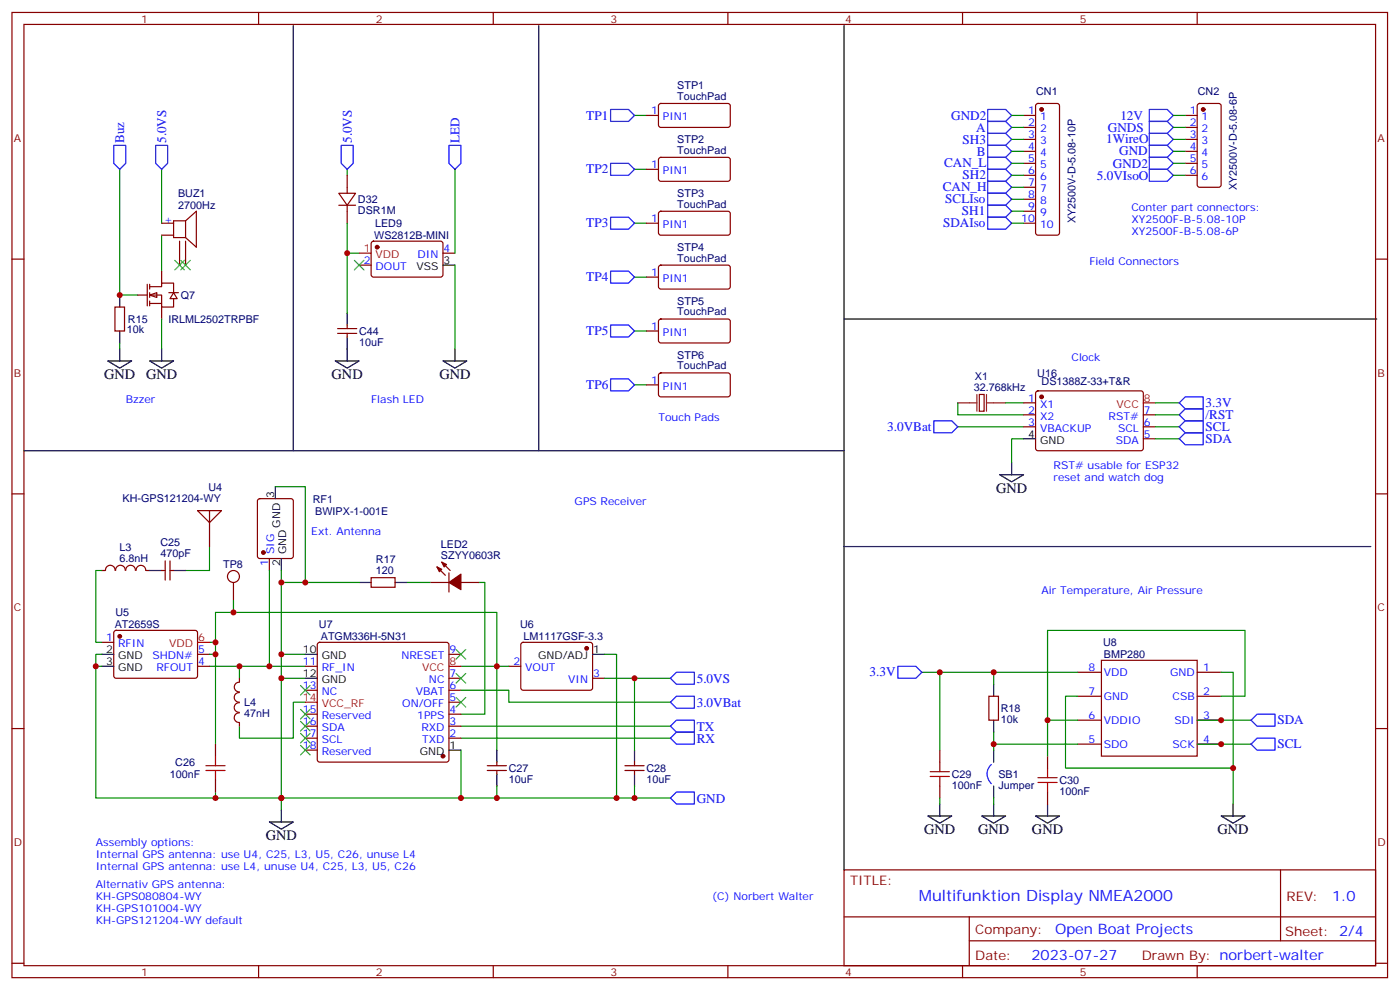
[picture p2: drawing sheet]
<svg xmlns="http://www.w3.org/2000/svg" width="413mm" height="292mm" viewBox="0 0 413 292" stroke-linecap="round" stroke-linejoin="round" font-family="sans-serif">
<g fill="none" stroke="#870000" stroke-width=".35">
<path d="M3.5 3.7h405.4v284.3h-405.4zM7.1 7.2h398.2v277.3h-398.2zM76.2 3.7v3.5M145.3 3.7v3.5M214.5 3.7v3.5M283.6 3.7v3.5M352.8 3.7v3.5M190.5 34h3.5M194.3 30.7l.4-.2h20.1l.4 .7-.1 5.9-.6 .4h-20l-.5-.7v-5.6zM190.5 49.9h3.5M194.3 46.6l.4-.2h20.1l.4 .7-.1 5.9-.6 .4-20-.1-.5-.6v-5.6zM3.5 76.3h3.6"/>
<path d="M190.5 65.8h3.5M194.3 78.3l.4-.2 20.1 .1 .4 .6-.1 5.9-.6 .5-20-.1-.5-.6v-5.7zM194.3 62.4l.4-.2 20.1 .1 .4 .6-.1 6-.6 .4-20-.1-.5-.6v-5.7zM405.3 76.3h3.6M190.5 97.5h3.5M190.5 81.6h3.5M194.3 94.2l.4-.2h20.1l.4 .7-.1 5.9-.6 .4h-20l-.5-.7v-5.6zM190.5 113.4h3.5M194.3 110.1l.4-.2h20.1l.4 .7-.1 5.9-.6 .4-20-.1-.5-.6v-5.6zM3.5 145.5h3.6M61.7 150.4v3.6l3.6-3.6h-7.1l3.5 3.6v7M76.1 147.1l.5-.2h9.1l.7 .4v16.5l-.4 .7h-9.4l-.7-.4-.1-16.5z"/>
<path d="M405.3 145.5h3.6M30 168.1h1M31.1 168a1.41 1.41 0 0 1 1.4-1.5 1.41 1.41 0 0 1 1.4 1.5M34.1 168a1.41 1.41 0 0 1 1.4-1.5 1.41 1.41 0 0 1 1.4 1.5M37.1 168a1.41 1.41 0 0 1 1.4-1.5 1.41 1.41 0 0 1 1.4 1.5M40.1 168a1.41 1.41 0 0 1 1.4-1.5 1.41 1.41 0 0 1 1.4 1.5M43 168.1h1.1M47.6 168.1h1.1M48.7 165.2v5.7M50.1 168.1h1.1M50.1 165.2v5.7M79.4 164.5v3.6"/>
<path d="M109.4 170.2h7v2.8h-7zM127 171.6h5.3M128.8 167l2.4 2.5M130.2 165.6l2.4 2.5M132.3 168.8v5.6M135.8 171.6h5.3M30 189.2h3.5M33.7 185.9l.5-.2 23.6 .1 .4 .6-.1 13-.6 .4-23.6-.1-.4-.6v-12.7zM58.2 196.3h3.5M58.2 192.8h3.5M70.6 199.8v1.1M90 196.3h3.5"/>
<path d="M93.7 189.4l.5-.2h37.4l.5 .2 .2 .5v33.9l-.2 .5-.5 .2h-37.4l-.5-.2-.2-.5v-33.9zM132.3 199.8h3.5M132.3 192.8h3.5M149.9 196.3h3.6M153.7 189.4l.5-.2 20 .1 .4 .6v13l-.7 .4h-20l-.4-.7v-12.7zM174.6 199.8h3.6M317.5 198h7.1M324.6 194.5h28.2v28.2h-28.2zM352.8 198h7M3.5 214.6h3.6M63.5 219.2v3.5M70.5 207a1.41 1.41 0 0 0-1.5 1.4 1.41 1.41 0 0 0 1.5 1.4"/>
<path d="M70.5 204a1.41 1.41 0 0 0-1.5 1.4 1.41 1.41 0 0 0 1.5 1.4M70.5 210a1.41 1.41 0 0 0-1.5 1.4 1.41 1.41 0 0 0 1.5 1.4M70.5 201a1.41 1.41 0 0 0-1.5 1.4 1.41 1.41 0 0 0 1.5 1.4M70.6 212.9v1M90 217.5h3.5M90 213.9h3.5M90 210.4h3.5M90 203.3h3.5M132.3 217.5h3.5M132.3 213.9h3.5M132.3 210.4h3.5M132.3 206.9h3.5"/>
<path d="M132.3 203.3h3.5M291.4 205.1h2.8v7.1h-2.8zM317.5 205.1h7.1M317.5 212.2h7.1M317.5 219.2h7.1M352.8 205.1h7M352.8 212.2h7M352.8 219.2h7M405.3 214.6h3.6M63.5 229.8v3.5M90 221h3.5M143.6 227h5.6"/>
<path d="M143.6 225.6h5.6M146.4 224.5v1.1M146.4 227v1M184.1 227h5.7M184.1 225.6h5.7M187 224.5v1.1M187 227v1M276.9 221v3.5M276.9 231.6v3.5M308.7 222.7v3.6M308.7 233.3v3.6M248.7 256.3h156.6v28.2h-156.6z"/>
<path d="M377.3 256.3v20.9M248.7 270.1h156.5M285.6 277.2h119.6M285.6 270.1v14.1M3.5 283.8h3.6M76.2 284.5v3.5M145.3 284.5v3.5M214.5 284.5v3.5M283.6 284.5v3.5M352.8 284.5v3.5M405.3 283.8h3.6"/>
</g>
<g fill="none" stroke="#008700" stroke-width=".35">
<path d="M187 34h3.5M35.3 49.9v37h5.3M47.6 49.9v15.9M102.3 49.9v1.7M187 49.9h3.5M47.6 69.3v10.6M187 65.8h3.5M187 97.5h3.5M187 81.6h3.5M187 113.4h3.5M81.1 143.4h8.9v28.2h-7.1M30 168.1h-1.8v21.1h1.8"/>
<path d="M61.7 161v7.1h-7M79.4 168.1v28.2M82.9 168.1v24.7M90 171.6h15.8M119.9 171.6h7.1M141.1 171.6h1.8v38.8h-7.1M28.2 196.3h1.8M30 192.8h-1.8v42.3h35.3M61.7 196.3h8.9v3.5M61.7 189.2h1.8M61.7 192.8h1.8M70.6 196.3h19.4"/>
<path d="M82.9 199.8h7.1M90 192.8h-7.1v45.8M135.8 196.3h14.1M178.2 192.8h3.5v42.3h-45.9M178.2 199.8h19.4M187 199.8v21.2M271.6 198h45.9M276.9 198v23M292.8 198v3.6M359.8 198h3.6v38.9M63.5 219.2v-38.8h82.9v40.6M90 206.9h-3.6v10.6h-15.8v-3.6"/>
<path d="M135.8 203.3h14.1v3.6h47.7M135.8 217.5h61.8M135.8 213.9h61.8M292.8 215.7v3.5h24.7M292.8 219.2v1.8M308.7 212.2v10.5M317.5 205.1h-3.5v21.2h49.4M352.8 212.2h15.9M352.8 219.2h15.9M359.8 205.1h7.1v-19.4h-58.2v26.5h8.8M135.8 221v14.1h-72.3v-1.8M146.4 231.6v3.5"/>
<path d="M187 231.6v3.5h-5.3M187 235.1h10.6M276.9 235.1v1.8M292.8 235.1v1.8"/>
</g>
<g fill="#870000" stroke="#870000" stroke-width=".35">
<path d="M128.8 167l1.4 .7-.7 .7z"/>
<path d="M130.2 165.6l1.4 .7-.7 .7z"/>
<path d="M132.3 171.6l3.5-2.5v4.6z"/>
<circle cx="172.9" cy="191" r=".53"/>
<circle cx="35.3" cy="187.5" r=".53"/>
<circle cx="130.5" cy="222.7" r=".53"/>
<circle cx="77.6" cy="162.8" r=".53"/>
</g>
<g fill="none" stroke="#000" stroke-width=".35">
<path d="M81.1 143.4v3.5M44.1 168.1h3.5M51.2 168.1h3.5M82.9 164.5v3.6M105.8 171.6h3.6M116.4 171.6h3.5M30 192.8h3.5M30 196.3h3.5M90 192.8h3.5M90 199.8h3.5M174.6 192.8h3.6M292.8 201.6v3.5"/>
<path d="M292.8 212.2v3.5M82.9 238.6v3.5M132.3 221h3.5M146.4 221v3.5M146.4 228v3.6M187 221v3.5M187 228v3.6M276.9 236.9v3.5M292.8 221v3.5M292.8 231.6v3.5M292.8 236.9v3.5M308.7 236.9v3.5"/>
<path d="M363.4 236.9v3.5M79.4 242.1h7l-3.5 2.2zM273.4 240.4h7.1l-3.6 2.1zM289.3 240.4h7l-3.5 2.1zM305.2 240.4h7l-3.5 2.1zM359.8 240.4h7.1l-3.5 2.1z"/>
</g>
<path d="M60.7 225.6h5.6M60.7 227h5.6M63.5 222.7v2.9M63.5 227v2.8M274.1 228.7h5.7M274.1 227.3h5.7M276.9 224.5v2.8M276.9 228.7v2.9M305.9 230.5h5.6M305.9 229.1h5.6M308.7 226.3v2.8M308.7 230.5v2.8" fill="none" stroke="#a10000" stroke-width=".35"/>
<path d="M58.2 189.2h3.5M132.3 196.3h3.5M90 206.9h3.5" fill="none" stroke="#f00" stroke-width=".35"/>
<path d="M292.1 225.2a3.9 3.9 0 0 0 0 5.7" fill="none" stroke="#00f" stroke-width=".35"/>
<g fill="none" stroke="#3c3" stroke-width=".35">
<path d="M134.4 191.3l2.8 2.9M134.4 198.4l2.8 2.8M137.2 191.3l-2.8 2.9M137.2 198.4l-2.8 2.8M88.5 219.6l2.9 2.8M88.5 216l2.9 2.9M88.5 212.5l2.9 2.8M88.5 209l2.9 2.8M88.5 201.9l2.9 2.9M91.4 219.6l-2.9 2.8M91.4 216l-2.9 2.9M91.4 212.5l-2.9 2.8"/>
<path d="M91.4 209l-2.9 2.8M91.4 201.9l-2.9 2.9M134.4 205.5l2.8 2.8M137.2 205.5l-2.8 2.8"/>
</g>
<g fill="#fff" stroke="#870000" stroke-width=".35">
<path d="M44.1 86.9l2.1-.7v1.4z"/>
<path d="M51.2 86.2l1 1.8h-2.1z"/>
</g>
<g fill="none" stroke="#870000" stroke-width=".35">
<path d="M301.6 34h3.6M301.6 37.5h3.6M305.4 30.7l.5-.2h5.6l.5 .2 .2 .5v37.4l-.2 .5-.5 .2h-5.6l-.5-.2-.2-.5v-37.4zM349.2 34h3.6M349.2 37.5h3.6M353 30.7l.5-.2h5.6l.7 .4v23.6l-.4 .6-5.9 .1-.7-.5v-23.5zM99.8 56.9h5l-2.5 3.6zM102.3 51.6v5.3M301.6 41.1h3.6M301.6 44.6h3.6M301.6 48.1h3.6M301.6 51.6h3.6"/>
<path d="M301.6 55.2h3.6M301.6 58.7h3.6M349.2 41.1h3.6M349.2 44.6h3.6M349.2 48.1h3.6M349.2 51.6h3.6M47.6 79.9v3.5M47.6 65.8h3.6M47.6 69.3h3.6M52.9 71v7.1M54.7 65.1l3.2-2.9v10.6l-3.2-2.8M54.7 65.1v4.9"/>
<path d="M54.7 71v7.1M54.7 65.1h-3.5v4.9h3.5M99.8 60.5h5M102.3 60.5v5.3M105.8 78.1h3.6M109.6 71.3l.5-.3 20 .1 .4 .7v9.4l-.7 .4h-20l-.4-.7v-9.1zM130.5 74.6h3.6M301.6 65.8h3.6M301.6 62.2h3.6M33.9 90.5h2.8v7h-2.8zM40.6 86.9h2.8M43.4 83.7v6.4"/>
<path d="M44.1 84.5h3.5v-1.1h3.6v2.8M44.1 86.9h3.5v3.6h3.6v-2.5M44.1 89.4h3.5M44.1 83.7v1.5M44.1 86.2v1.4M44.1 88.7v1.4M47.6 90.5v3.5M49.7 86.2h2.9M99.5 98.2h5.6M99.5 96.8h5.6M102.3 95.7v1.1M102.3 98.2v1.1"/>
<path d="M288.6 116.2h1.4v4.9h-1.4zM301.6 118.7h3.6M305.4 115.4l.5-.3 30.6 .1 .4 .7-.1 16.5-.6 .4-30.6-.1-.4-.6v-16.2zM301.6 122.2h3.6M301.6 125.7h3.6M336.9 122.2h3.5M336.9 125.7h3.5M336.9 129.3h3.5M68.8 171.6v5.3"/>
<circle cx="68.8" cy="169.8" r="1.76"/>
</g>
<g fill="none" stroke="#008700" stroke-width=".35">
<path d="M298.1 34h3.5M298.1 37.5h3.5M345.7 34h3.5M345.7 37.5h3.5M134.1 49.9v24.7M298.1 41.1h3.5M298.1 44.6h3.5M298.1 48.1h3.5M298.1 51.6h3.5M298.1 55.2h3.5M298.1 58.7h3.5M345.7 41.1h3.5"/>
<path d="M345.7 44.6h3.5M345.7 48.1h3.5M345.7 51.6h3.5M102.3 65.8v8.8h3.5M102.3 74.6v17.6M134.1 78.1v24.7M298.1 62.2h3.5M298.1 65.8h3.5M47.6 94v8.8M35.3 101v1.8M282.2 118.7v3.5h19.4M296.3 118.7h5.3"/>
<path d="M340.4 118.7h7.1M282.2 125.7h19.4M301.6 129.3h-3.5v7M340.4 125.7h7.1M340.4 129.3h7.1M340.4 122.2h7.1M68.8 176.9v3.5"/>
</g>
<g fill="none" stroke="#000" stroke-width=".35">
<path d="M86.4 7.5v125.3M158.7 7.5v125.3M248.7 7.5v248.8M130.5 78.1h3.6M35.3 86.9v3.6M35.3 97.5v3.5M102.3 92.2v3.5M102.3 99.3v7M248.7 94h157M31.7 106.3h7.1l-3.5 2.1zM35.3 102.8v3.5M44.1 106.3h7.1l-3.6 2.1z"/>
<path d="M47.6 102.8v3.5M98.8 106.3h7l-3.5 2.1zM130.5 106.3h7.1l-3.5 2.1zM134.1 102.8v3.5M7.1 132.8h241.6M294.6 139.8h7l-3.5 2.2zM298.1 136.3v3.5M301.6 129.3h3.6M248.7 161h155.2"/>
</g>
<g fill="none" stroke="#00f" stroke-width=".35">
<path d="M179.9 32.2h5.3l1.8 1.8-1.8 1.8h-5.3zM291 32.2h5.3l1.8 1.8-1.8 1.8h-5.3zM291 39.3h5.3l1.8 1.8-1.8 1.7h-5.3zM291 35.8h5.3l1.8 1.7-1.8 1.8h-5.3zM338.7 32.2h5.3l1.7 1.8-1.7 1.8h-5.3zM338.7 35.8h5.3l1.7 1.7-1.7 1.8h-5.3zM338.7 39.3h5.3l1.7 1.8-1.7 1.7h-5.3zM33.5 42.8h3.5v5.3l-1.7 1.8-1.8-1.8zM45.9 42.8h3.5v5.3l-1.8 1.8-1.7-1.8zM100.5 42.8h3.6v5.3l-1.8 1.8-1.8-1.8zM132.3 42.8h3.5v5.3l-1.7 1.8-1.8-1.8zM179.9 48.1h5.3l1.8 1.8-1.8 1.7h-5.3z"/>
<path d="M291 56.9h5.3l1.8 1.8-1.8 1.8h-5.3zM291 53.4h5.3l1.8 1.8-1.8 1.7h-5.3zM291 49.9h5.3l1.8 1.7-1.8 1.8h-5.3zM291 46.4h5.3l1.8 1.7-1.8 1.8h-5.3zM291 42.8h5.3l1.8 1.8-1.8 1.8h-5.3zM338.7 49.9h5.3l1.7 1.7-1.7 1.8h-5.3zM338.7 46.4h5.3l1.7 1.7-1.7 1.8h-5.3zM338.7 42.8h5.3l1.7 1.8-1.7 1.8h-5.3zM179.9 64h5.3l1.8 1.8-1.8 1.7h-5.3zM179.9 79.9h5.3l1.8 1.7-1.8 1.8h-5.3zM291 64h5.3l1.8 1.8-1.8 1.7h-5.3zM291 60.5h5.3l1.8 1.7-1.8 1.8h-5.3z"/>
<path d="M179.9 95.7h5.3l1.8 1.8-1.8 1.8h-5.3zM179.9 111.6h5.3l1.8 1.8-1.8 1.7h-5.3zM349.2 116.9h5.3v3.5h-5.3l-1.7-1.7zM275.2 124h5.3l1.7 1.7-1.7 1.8h-5.3zM347.5 129.3l1.7-1.8h5.3v3.5h-5.3zM347.5 122.2l1.7-1.8h5.3v3.6h-5.3zM349.2 124h5.3v3.5h-5.3l-1.7-1.8zM197.6 199.8l1.7-1.8h5.3v3.6h-5.3zM264.6 196.3h5.3l1.7 1.7-1.7 1.8h-5.3zM197.6 206.9l1.7-1.8h5.3v3.5h-5.3zM197.6 213.9l1.7-1.7h5.3v3.5h-5.3zM197.6 217.5l1.7-1.8h5.3v3.5h-5.3z"/>
<path d="M368.7 219.2l1.7-1.7h5.3v3.5h-5.3zM370.4 210.4h5.3v3.5h-5.3l-1.7-1.7zM197.6 235.1l1.7-1.8h5.3v3.6h-5.3z"/>
</g>
<path d="M282.2 118.7h5.7M287.9 116.2v4.9M290.7 118.7h5.6M290.7 116.2v4.9" fill="none" stroke="#8c2424" stroke-width=".35"/>
<g fill="#870000" stroke="#870000" stroke-width=".35">
<circle cx="306.9" cy="116.9" r=".53"/>
<circle cx="111.1" cy="72.8" r=".53"/>
<circle cx="306.9" cy="32.2" r=".53"/>
<circle cx="354.5" cy="32.2" r=".53"/>
</g>
<path d="M105.8 74.6h3.6M336.9 118.7h3.5" fill="none" stroke="#f00" stroke-width=".35"/>
<path d="M51.5 76.7l2.8 2.8M53.3 76.7l2.8 2.8M54.3 76.7l-2.8 2.8M56.1 76.7l-2.8 2.8M104.4 76.7l2.8 2.8M107.2 76.7l-2.8 2.8" fill="none" stroke="#3c3" stroke-width=".35"/>
<g fill="#c00">
<circle cx="70.6" cy="196.3" r=".88"/>
<circle cx="146.4" cy="196.3" r=".88"/>
<circle cx="82.9" cy="235.1" r=".88"/>
<circle cx="82.9" cy="199.8" r=".88"/>
<circle cx="187" cy="199.8" r=".88"/>
<circle cx="181.7" cy="235.1" r=".88"/>
<circle cx="187" cy="235.1" r=".88"/>
<circle cx="63.5" cy="235.1" r=".88"/>
<circle cx="146.4" cy="235.1" r=".88"/>
<circle cx="135.8" cy="235.1" r=".88"/>
<circle cx="63.5" cy="189.2" r=".88"/>
<circle cx="28.2" cy="196.3" r=".88"/>
<circle cx="79.4" cy="196.3" r=".88"/>
<circle cx="82.9" cy="192.8" r=".88"/>
<circle cx="90" cy="171.6" r=".88"/>
<circle cx="82.9" cy="171.6" r=".88"/>
<circle cx="292.8" cy="198" r=".88"/>
<circle cx="292.8" cy="219.2" r=".88"/>
<circle cx="308.7" cy="212.2" r=".88"/>
<circle cx="276.9" cy="198" r=".88"/>
<circle cx="363.4" cy="226.3" r=".88"/>
<circle cx="63.5" cy="192.8" r=".88"/>
<circle cx="35.3" cy="86.9" r=".88"/>
<circle cx="359.8" cy="219.2" r=".88"/>
<circle cx="359.8" cy="212.2" r=".88"/>
<circle cx="102.3" cy="74.6" r=".88"/>
<circle cx="68.8" cy="180.4" r=".88"/>
</g>
<text font-size="4.6" fill="#00f" x="270.8" y="265.3">Multifunktion Display NMEA2000</text>
<g font-size="4.2">
<text x="30.7" y="111.6">GND</text>
<text x="43" y="111.6">GND</text>
<text x="97.7" y="111.6">GND</text>
<text x="129.5" y="111.6">GND</text>
<text x="293.5" y="145.1">GND</text>
<text x="272.3" y="245.7">GND</text>
<text x="288.2" y="245.7">GND</text>
<text x="304.1" y="245.7">GND</text>
<text x="358.8" y="245.7">GND</text>
<text x="78.3" y="247.4">GND</text>
</g>
<g font-size="4.2" fill="#00f">
<text x="392.5" y="265.5">1.0</text>
<text x="310.9" y="275.1">Open Boat Projects</text>
<text x="304" y="282.9">2023-07-27</text>
</g>
<g font-size="3.9" fill="#00f">
<text x="172.8" y="35.2">TP1</text>
<text x="280.3" y="35.3">GND2</text>
<text x="330.1" y="35.2">12V</text>
<text x="287.6" y="38.8">A</text>
<text x="326.5" y="38.8">GNDS</text>
<text x="36.6" y="42.1" transform="rotate(-90 36.6 42.1)">Buz</text>
<text x="49" y="42.1" transform="rotate(-90 49 42.1)">5.0VS</text>
<text x="103.6" y="42.1" transform="rotate(-90 103.6 42.1)">5.0VS</text>
<text x="135.4" y="42.1" transform="rotate(-90 135.4 42.1)">LED</text>
<text x="283.6" y="42.3">SH3</text>
<text x="287.8" y="45.8">B</text>
<text x="326" y="42.1">1WireO</text>
<text x="329.8" y="45.7">GND</text>
<text x="172.8" y="51.1">TP2</text>
<text x="278.2" y="49.3">CAN_L</text>
<text x="283.6" y="52.9">SH2</text>
<text x="323.2" y="52.9">5.0VIsoO</text>
<text x="327.9" y="49.4">GND2</text>
<text x="277.8" y="56.4">CAN_H</text>
<text x="278.5" y="59.9">SCLIso</text>
<text x="283.5" y="63.4">SH1</text>
<text x="172.8" y="67">TP3</text>
<text x="277.9" y="67">SDAIso</text>
<text x="172.8" y="82.8">TP4</text>
<text x="172.8" y="98.7">TP5</text>
<text x="172.8" y="114.6">TP6</text>
<text x="355.2" y="120">3.3V</text>
<text x="355.2" y="123.4">/RST</text>
<text x="261.5" y="126.9">3.0VBat</text>
<text x="355.2" y="127.1">SCL</text>
<text x="355.2" y="130.6">SDA</text>
<text x="205.3" y="201.1">5.0VS</text>
<text x="256.2" y="199.3">3.3V</text>
<text x="205.3" y="208.2">3.0VBat</text>
<text x="205.3" y="215.2">TX</text>
<text x="376.4" y="213.4">SDA</text>
<text x="205.3" y="218.8">RX</text>
<text x="376.4" y="220.4">SCL</text>
<text x="205.3" y="236.4">GND</text>
</g>
<g font-size="3.9" fill="#800">
<text x="250.5" y="260.8">TITLE:</text>
<text x="379.1" y="265.5">REV:</text>
<text x="287.4" y="275">Company:</text>
<text x="378.7" y="275.7">Sheet: 2/4</text>
<text x="287.4" y="282.7">Date:</text>
<text x="336.4" y="282.8">Drawn By: norbert-walter</text>
</g>
<g font-size="3.2" fill="#800">
<text x="41.6" y="6.7">1</text>
<text x="110.8" y="6.7">2</text>
<text x="179.9" y="6.7">3</text>
<text x="249.1" y="6.7">4</text>
<text x="318.2" y="6.7">5</text>
<text x="4.1" y="41.8">A</text>
<text x="405.9" y="41.8">A</text>
<text x="4.1" y="110.9">B</text>
<text x="405.9" y="110.9">B</text>
<text x="4.1" y="180.1">C</text>
<text x="405.9" y="180.1">C</text>
<text x="4.1" y="249.2">D</text>
<text x="405.9" y="249.2">D</text>
<text x="41.6" y="287.5">1</text>
<text x="110.8" y="287.5">2</text>
<text x="179.9" y="287.5">3</text>
<text x="249.1" y="287.5">4</text>
<text x="318.2" y="287.5">5</text>
</g>
<g font-size="3.2" fill="#000080">
<text x="199.6" y="29.4">TouchPad</text>
<text x="199.6" y="26.2">STP1</text>
<text x="305.3" y="28.1">CN1</text>
<text x="353" y="28.1">CN2</text>
<text x="199.6" y="45.3">TouchPad</text>
<text x="199.6" y="42.1">STP2</text>
<text x="52.5" y="58.1">BUZ1</text>
<text x="105.5" y="59.8">D32</text>
<text x="199.6" y="58">STP3</text>
<text x="364.5" y="56" transform="rotate(-90 364.5 56)">XY2500V-D-5.08-6P</text>
<text x="52.5" y="61.6">2700Hz</text>
<text x="105.5" y="63">DSR1M</text>
<text x="199.6" y="61.2">TouchPad</text>
<text x="316.9" y="65.7" transform="rotate(-90 316.9 65.7)">XY2500V-D-5.08-10P</text>
<text x="110.3" y="70.3">WS2812B-MINI</text>
<text x="110.5" y="66.8">LED9</text>
<text x="199.6" y="77">TouchPad</text>
<text x="199.6" y="73.9">STP4</text>
<text x="53.3" y="88">Q7</text>
<text x="199.6" y="89.7">STP5</text>
<text x="37.7" y="95.1">R15</text>
<text x="49.7" y="95.1">IRLML2502TRPBF</text>
<text x="199.6" y="92.9">TouchPad</text>
<text x="37.4" y="98.2">10k</text>
<text x="105.8" y="101.8">10uF</text>
<text x="105.8" y="98.7">C44</text>
<text x="199.6" y="105.6">STP6</text>
<text x="199.6" y="108.8">TouchPad</text>
<text x="287.2" y="111.9">X1</text>
<text x="305.7" y="111">U16</text>
<text x="306.9" y="113.4">DS1388Z-33+T&amp;R</text>
<text x="287" y="115.1">32.768kHz</text>
<text x="36.1" y="148">KH-GPS121204-WY</text>
<text x="61.4" y="144.5">U4</text>
<text x="92.1" y="148.1">RF1</text>
<text x="92.9" y="151.6">BWIPX-1-001E</text>
<text x="47.3" y="161">C25</text>
<text x="129.9" y="161.3">LED2</text>
<text x="35.2" y="165.5">6.8nH</text>
<text x="35.2" y="162.2">L3</text>
<text x="47.3" y="164.2">470pF</text>
<text x="65.8" y="167.4">TP8</text>
<text x="110.8" y="165.9">R17</text>
<text x="129.9" y="164.5">SZYY0603R</text>
<text x="110.8" y="169.1">120</text>
<text x="33.8" y="185.1">AT2659S</text>
<text x="34" y="181.5">U5</text>
<text x="94" y="185.1">U7</text>
<text x="153.3" y="185">U6</text>
<text x="94.5" y="188.6">ATGM336H-5N31</text>
<text x="154.3" y="188.5">LM1117GSF-3.3</text>
<text x="325.1" y="190.3">U8</text>
<text x="325.3" y="193.8">BMP280</text>
<text x="72" y="208">L4</text>
<text x="294.9" y="209.8">R18</text>
<text x="72" y="211.2">47nH</text>
<text x="294.9" y="212.9">10k</text>
<text x="51.7" y="225.6">C26</text>
<text x="149.9" y="227.4">C27</text>
<text x="190.5" y="227.4">C28</text>
<text x="50" y="229.2">100nF</text>
<text x="149.9" y="230.6">10uF</text>
<text x="190.5" y="230.6">10uF</text>
<text x="280.5" y="232.3">100nF</text>
<text x="280.5" y="229.2">C29</text>
<text x="294.2" y="232.3">Jumper</text>
<text x="294.2" y="229.2">SB1</text>
<text x="312.2" y="230.9">C30</text>
<text x="312.2" y="234.1">100nF</text>
</g>
<g font-size="3.2" fill="#00f">
<text x="191.8" y="33.7">1</text>
<text x="195.3" y="35.4">PIN1</text>
<text x="303" y="33.7">1</text>
<text x="306.5" y="35.4">1</text>
<text x="350.6" y="33.7">1</text>
<text x="354.1" y="35.4">1</text>
<text x="303" y="37.2">2</text>
<text x="303" y="40.7">3</text>
<text x="306.5" y="38.9">2</text>
<text x="350.6" y="37.2">2</text>
<text x="350.6" y="40.7">3</text>
<text x="354.1" y="38.9">2</text>
<text x="303" y="44.2">4</text>
<text x="303" y="47.8">5</text>
<text x="306.5" y="42.5">3</text>
<text x="306.5" y="46">4</text>
<text x="350.6" y="44.2">4</text>
<text x="350.6" y="47.8">5</text>
<text x="354.1" y="42.5">3</text>
<text x="354.1" y="46">4</text>
<text x="191.8" y="49.5">1</text>
<text x="195.3" y="51.3">PIN1</text>
<text x="303" y="51.3">6</text>
<text x="306.5" y="49.5">5</text>
<text x="306.5" y="53.1">6</text>
<text x="350.6" y="51.3">6</text>
<text x="354.1" y="49.5">5</text>
<text x="354.1" y="53.1">6</text>
<text x="303" y="54.8">7</text>
<text x="303" y="58.3">8</text>
<text x="306.5" y="56.6">7</text>
<text x="48.3" y="65.8">+</text>
<text x="191.8" y="65.4">1</text>
<text x="300.9" y="65.4">10</text>
<text x="303" y="61.9">9</text>
<text x="306.5" y="60.1">8</text>
<text x="306.5" y="63.6">9</text>
<text x="333.4" y="65.8">XY2500F-B-5.08-10P</text>
<text x="333.4" y="62.2">Conter part connectors:</text>
<text x="195.3" y="67.2">PIN1</text>
<text x="306.5" y="67.2">10</text>
<text x="333.4" y="69.3">XY2500F-B-5.08-6P</text>
<text x="107.2" y="77.8">2</text>
<text x="123.1" y="76">DIN</text>
<text x="130.7" y="74.2">4</text>
<text x="110.7" y="79.5">DOUT</text>
<text x="191.8" y="81.3">1</text>
<text x="195.3" y="83">PIN1</text>
<text x="321" y="78.1">Field Connectors</text>
<text x="191.8" y="97.2">1</text>
<text x="195.3" y="98.9">PIN1</text>
<text x="315.7" y="106.3">Clock</text>
<text x="191.8" y="113">1</text>
<text x="37" y="118.7">Bzzer</text>
<text x="109.4" y="118.7">Flash LED</text>
<text x="195.3" y="114.8">PIN1</text>
<text x="303" y="118.3">1</text>
<text x="194" y="124">Touch Pads</text>
<text x="303" y="121.8">2</text>
<text x="303" y="125.4">3</text>
<text x="306.5" y="120.1">X1</text>
<text x="306.5" y="123.6">X2</text>
<text x="326.7" y="123.6">RST#</text>
<text x="337.1" y="125.4">6</text>
<text x="337.1" y="121.8">7</text>
<text x="306.5" y="127.1">VBACKUP</text>
<text x="328.8" y="130.7">SDA</text>
<text x="329.4" y="127.1">SCL</text>
<text x="337.1" y="128.9">5</text>
<text x="310.4" y="138.1">RST# usable for ESP32</text>
<text x="310.4" y="141.6">reset and watch dog</text>
<text x="169.3" y="148.7">GPS Receiver</text>
<text x="91.7" y="157.5">Ext. Antenna</text>
<text x="79" y="166.7" transform="rotate(-90 79 166.7)">1</text>
<text x="80.8" y="163.2" transform="rotate(-90 80.8 163.2)">SIG</text>
<text x="306.9" y="175.1">Air Temperature, Air Pressure</text>
<text x="31.3" y="188.9">1</text>
<text x="34.8" y="190.6">RFIN</text>
<text x="44.9" y="194.2">SHDN#</text>
<text x="46.1" y="197.7">RFOUT</text>
<text x="58.4" y="195.9">4</text>
<text x="58.4" y="192.4">5</text>
<text x="89.3" y="195.9">11</text>
<text x="94.8" y="197.7">RF_IN</text>
<text x="118.3" y="194.2">NRESET</text>
<text x="132.5" y="192.4">9</text>
<text x="151.3" y="195.9">2</text>
<text x="154.8" y="197.7">VOUT</text>
<text x="320.8" y="197.7">8</text>
<text x="354.5" y="197.7">1</text>
<text x="89.3" y="203">13</text>
<text x="126.4" y="201.2">NC</text>
<text x="132.5" y="203">6</text>
<text x="132.5" y="199.5">7</text>
<text x="167.4" y="201.2">VIN</text>
<text x="174.8" y="199.5">3</text>
<text x="325.3" y="199.1">VDD</text>
<text x="344.8" y="199.1">GND</text>
<text x="94.8" y="204.8">NC</text>
<text x="118.5" y="208.3">ON/OFF</text>
<text x="122.5" y="204.8">VBAT</text>
<text x="132.5" y="206.5">5</text>
<text x="320.8" y="204.8">7</text>
<text x="325.3" y="206.2">GND</text>
<text x="345.5" y="206.2">CSB</text>
<text x="354.5" y="204.8">2</text>
<text x="89.3" y="210">15</text>
<text x="89.3" y="213.6">16</text>
<text x="94.8" y="211.8">Reserved</text>
<text x="94.8" y="215.3">SDA</text>
<text x="123" y="211.8">1PPS</text>
<text x="124.2" y="215.3">RXD</text>
<text x="132.5" y="213.6">3</text>
<text x="132.5" y="210">4</text>
<text x="320.8" y="211.8">6</text>
<text x="325.3" y="213.2">VDDIO</text>
<text x="346.1" y="213.2">SDI</text>
<text x="354.5" y="211.8">3</text>
<text x="89.3" y="217.1">17</text>
<text x="89.3" y="220.6">18</text>
<text x="94.8" y="218.9">SCL</text>
<text x="124.4" y="218.9">TXD</text>
<text x="132.5" y="217.1">2</text>
<text x="320.8" y="218.9">5</text>
<text x="325.3" y="220.3">SDO</text>
<text x="345.5" y="220.3">SCK</text>
<text x="354.5" y="218.9">4</text>
<text x="94.8" y="222.4">Reserved</text>
<text x="28.2" y="249.2">Assembly options:</text>
<text x="28.2" y="252.7">Internal GPS antenna: use U4, C25, L3, U5, C26, unuse L4</text>
<text x="28.2" y="256.3">Internal GPS antenna: use L4, unuse U4, C25, L3, U5, C26</text>
<text x="28.2" y="261.5">Alternativ GPS antenna:</text>
<text x="28.2" y="265.1">KH-GPS080804-WY</text>
<text x="28.2" y="268.6">KH-GPS101004-WY</text>
<text x="209.9" y="265.1">(C) Norbert Walter</text>
<text x="28.2" y="272.1">KH-GPS121204-WY default</text>
</g>
<g font-size="3.2" fill="#f00">
<text x="107.2" y="74.2">1</text>
<text x="110.7" y="76">VDD</text>
<text x="337.1" y="118.3">8</text>
<text x="329" y="120.1">VCC</text>
<text x="49.8" y="190.6">VDD</text>
<text x="58.4" y="188.9">6</text>
<text x="124.4" y="197.7">VCC</text>
<text x="132.5" y="195.9">8</text>
<text x="89.3" y="206.5">14</text>
<text x="94.8" y="208.3">VCC_RF</text>
</g>
<g font-size="3.2">
<text x="130.7" y="77.8">3</text>
<text x="122.7" y="79.5">VSS</text>
<text x="303" y="128.9">4</text>
<text x="306.5" y="130.7">GND</text>
<text x="80.8" y="146.7" transform="rotate(-90 80.8 146.7)">3</text>
<text x="82.5" y="155.5" transform="rotate(-90 82.5 155.5)">GND</text>
<text x="82.5" y="166.7" transform="rotate(-90 82.5 166.7)">2</text>
<text x="84.3" y="163.2" transform="rotate(-90 84.3 163.2)">GND</text>
<text x="31.3" y="192.4">2</text>
<text x="31.3" y="195.9">3</text>
<text x="34.8" y="194.2">GND</text>
<text x="34.8" y="197.7">GND</text>
<text x="89.3" y="192.4">10</text>
<text x="94.8" y="194.2">GND</text>
<text x="158.5" y="194.2">GND/ADJ</text>
<text x="174.8" y="192.4">1</text>
<text x="89.3" y="199.5">12</text>
<text x="94.8" y="201.2">GND</text>
<text x="132.5" y="220.6">1</text>
<text x="123.7" y="222.4">GND</text>
</g>
</svg>
